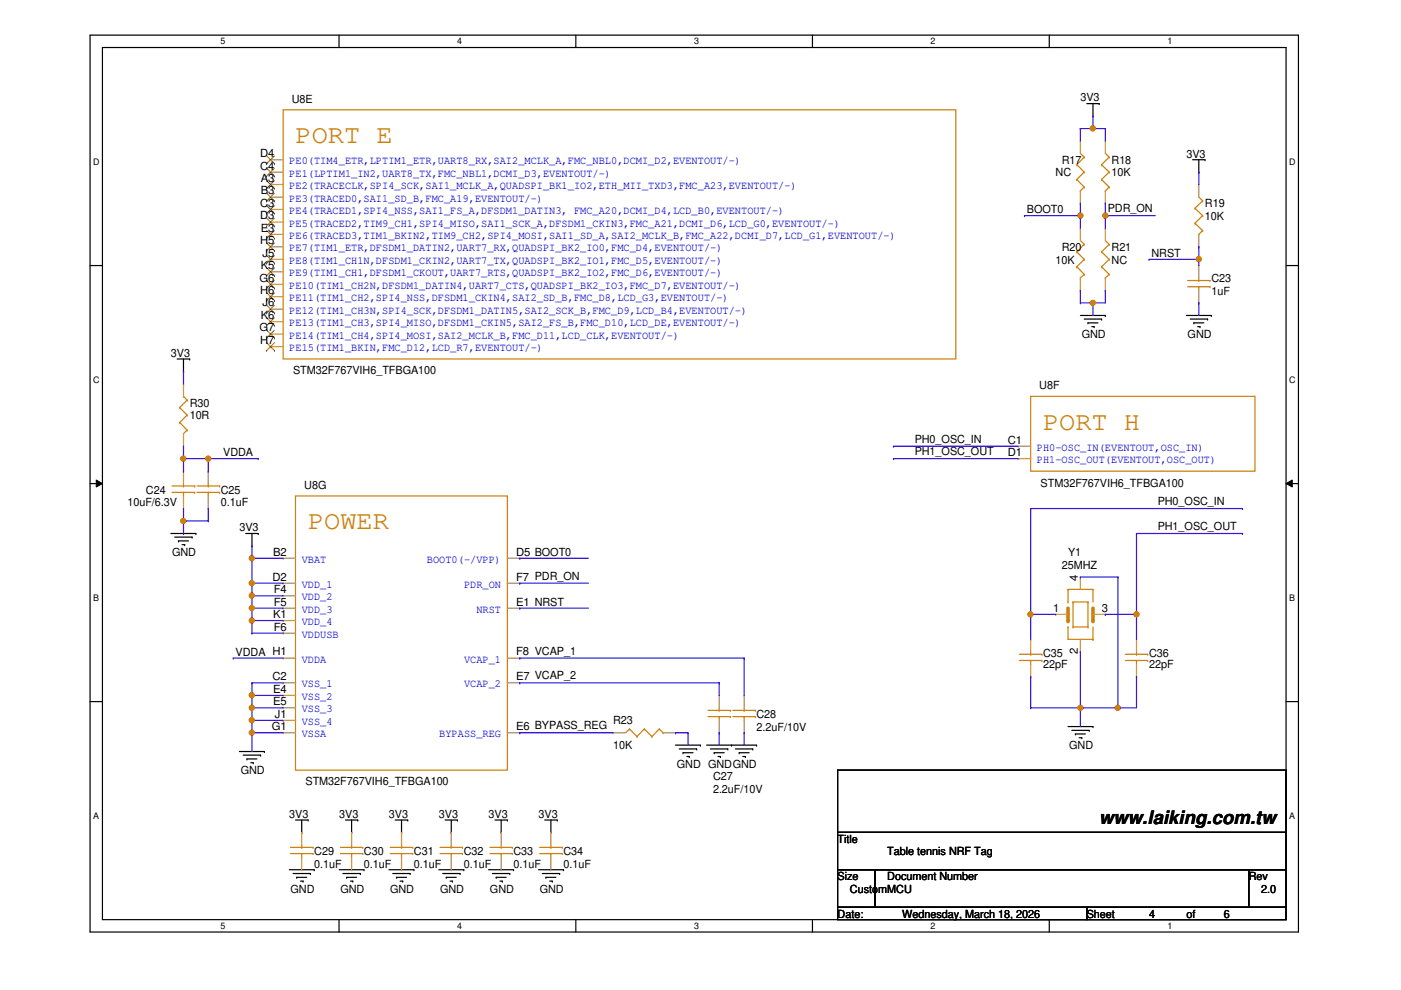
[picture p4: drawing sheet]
<svg xmlns="http://www.w3.org/2000/svg" width="297mm" height="210mm" viewBox="0 0 297 210" stroke-linecap="round" stroke-linejoin="round" font-family="sans-serif">
<path d="M19.1 7.5h256.2v190.1h-256.2zM21.7 10.1h251v184.9h-251z" fill="none" stroke="#000" stroke-width=".25"/>
<g fill="#fff">
<path d="M46.8 7.7h1v2.1h-1z"/>
<path d="M46.8 195.2h1v2.2h-1z"/>
</g>
<path d="M71.9 7.5v2.6M71.9 195v2.6" fill="none" stroke="#000" stroke-width=".25"/>
<g fill="#fff">
<path d="M96.9 7.7h1.1v2.1h-1.1z"/>
<path d="M96.9 195.2h1.1v2.2h-1.1z"/>
</g>
<path d="M122.1 7.5v2.6M122.1 195v2.6" fill="none" stroke="#000" stroke-width=".25"/>
<g fill="#fff">
<path d="M147.2 7.7h1v2.1h-1z"/>
<path d="M147.2 195.2h1v2.2h-1z"/>
</g>
<path d="M172.3 7.5v2.6M172.3 195v2.6" fill="none" stroke="#000" stroke-width=".25"/>
<g fill="#fff">
<path d="M197.3 7.7h1v2.1h-1z"/>
<path d="M197.3 195.2h1v2.2h-1z"/>
</g>
<path d="M222.5 7.5v2.6M222.5 195v2.6" fill="none" stroke="#000" stroke-width=".25"/>
<g fill="#fff">
<path d="M247.5 7.7h1v2.1h-1z"/>
<path d="M247.5 195.2h1v2.2h-1z"/>
<path d="M19.8 33.2h1.3v2.1h-1.3z"/>
<path d="M273.3 33.2h1.4v2.1h-1.4z"/>
<path d="M19.8 79.4h1.3v2.1h-1.3z"/>
<path d="M273.3 79.4h1.4v2.1h-1.4z"/>
</g>
<path d="M19.1 56.3h2.6M272.7 56.3h2.6" fill="none" stroke="#000" stroke-width=".25"/>
<g fill="#fff">
<path d="M19.8 125.6h1.2v2.2h-1.2z"/>
<path d="M273.3 125.6h1.3v2.2h-1.3z"/>
</g>
<path d="M19.1 102.5h2.6M272.7 102.5h2.6" fill="none" stroke="#000" stroke-width=".25"/>
<path d="M20.4 101.8l1.3 .7-1.3 .8zM272.7 102.5l1.3-.7v1.5z" fill="#000"/>
<path d="M20.4 101.8l1.3 .7-1.3 .8zM272.7 102.5l1.3-.7v1.5z" fill="none" stroke="#000" stroke-width=".21"/>
<g fill="#fff">
<path d="M19.8 171.9h1.2v2.1h-1.2z"/>
<path d="M273.3 171.9h1.3v2.1h-1.3z"/>
</g>
<g fill="none" stroke="#000" stroke-width=".25">
<path d="M230.4 22h2.6M231.7 24.6h.1M231.7 22v2.6M233 22h.1M252.9 33.9h2.6M254.2 36.5h.1M254.2 33.9v2.6M255.5 33.9h.1M37.5 76.1h2.7M38.9 78.7h.1M38.9 76.1v2.6M40.2 76.1h.1"/>
<path d="M229.1 66.9h5.3M229.9 67.6h3.7M230.7 68.5h.1M230.7 68.5h2.1M231.5 69.3h.5M232 69.3h.1M233.6 67.6h.1M234.4 66.9h.1M251.5 66.9h5.3M252.3 67.6h3.7M253.1 68.5h.1M253.1 68.5h2.1"/>
<path d="M253.9 69.3h.5M254.4 69.3h.1M256 67.6h.1M256.8 66.9h.1M36.2 113.1h5.3M37 113.9h3.7M37.8 114.7h.1M37.8 114.7h2.2M38.6 115.5h.6M39.2 115.5h.1M40.7 113.9h.1M41.5 113.1h.1"/>
<path d="M52.1 113.1h2.6M53.4 115.7h.1M53.4 113.1v2.6M54.7 113.1h.1M19.1 148.8h2.6M50.8 159.3h5.2M56 159.3h.1M143.2 158h5.3M144 158.8h3.7M144.8 159.6h.1M144.8 159.6h2.1M147.7 158.8h.1"/>
<path d="M148.5 158h.1M149.8 158h10.6M150.6 158.8h3.7M151.4 159.6h.1M151.4 159.6h2.1M154.3 158.8h.1M155.1 158h.1M155.9 158.8h3.7M156.7 159.6h.1M156.7 159.6h2.1M159.6 158.8h.1M160.4 158h.1"/>
<path d="M226.4 154.1h5.3M227.2 154.9h3.7M228 155.6h.1M228 155.6h2.1M228.8 156.4h.6M229.4 156.4h.1M230.9 154.9h.1M231.7 154.1h.1M272.7 148.8h2.6M51.6 160.1h3.6M52.4 160.9h.1M52.4 160.9h2.1"/>
<path d="M53.2 161.7h.5M53.7 161.7h.1M55.2 160.1h.1M62.7 173.9h2.6M64 176.5h.1M64 173.9v2.6M65.3 173.9h.1M73.2 173.9h2.7M74.5 176.5h.1M74.5 173.9v2.6M75.9 173.9h.1M83.8 173.9h2.6"/>
<path d="M85.1 176.5h.1M85.1 173.9v2.6M86.4 173.9h.1M94.4 173.9h2.6M95.7 176.5h.1M95.7 173.9v2.6M97 173.9h.1M104.9 173.9h2.7M106.3 176.5h.1M106.3 173.9v2.6M107.6 173.9h.1M115.5 173.9h2.7"/>
<path d="M116.8 176.5h.1M116.8 173.9v2.6M118.2 173.9h.1M145.6 160.4h.5M146.1 160.4h.1M152.2 160.4h.5M152.7 160.4h.1M157.5 160.4h.5M158 160.4h.1M177.6 163.3h95.1v13.2h-95.1zM177.6 176.5h95.1v7.9h-95.1zM61.3 184.4h5.3"/>
<path d="M62.1 185.2h3.7M62.9 186h.1M62.9 186h2.1M63.7 186.8h.6M64.3 186.8h.1M65.8 185.2h.1M66.6 184.4h.1M71.9 184.4h5.3M72.7 185.2h3.7M73.5 186h.1M73.5 186h2.1M74.3 186.8h.5"/>
<path d="M74.8 186.8h.1M76.4 185.2h.1M77.2 184.4h.1M82.5 184.4h5.3M83.3 185.2h3.7M84.1 186h.1M84.1 186h2.1M84.8 186.8h.6M85.4 186.8h.1M87 185.2h.1M87.8 184.4h.1M93 184.4h5.3"/>
<path d="M93.9 185.2h3.6M94.6 186h.1M94.6 186h2.1M95.4 186.8h.5M95.9 186.8h.1M97.5 185.2h.1M98.3 184.4h.1M103.6 184.4h5.3M104.4 185.2h3.7M105.2 186h.1M105.2 186h2.1M106 186.8h.5"/>
<path d="M106.5 186.8h.1M108.1 185.2h.1M108.9 184.4h.1M114.2 184.4h5.3M115 185.2h3.7M115.7 186h.1M115.7 186h2.2M116.5 186.8h.6M117.1 186.8h.1M118.7 185.2h.1M119.5 184.4h.1M177.6 184.4h7.9v8h-7.9z"/>
<path d="M177.6 192.4h52.8v2.6h-52.8zM185.5 184.4h79.3v8h-79.3zM230.4 192.4h42.3v2.6h-42.3zM264.8 184.4h7.9v8h-7.9z"/>
</g>
<g fill="none" stroke="#cc8006" stroke-width=".25">
<path d="M60 23.3h142.6v52.8h-142.6zM233.6 34.9h.1M233.6 38.1h.1M233.6 34.9l1.6 1.6M233.6 38.1l1.6 1.6M234.4 32.5l.8 .8M235.2 33.3h.1M235.2 36.5h.1M235.2 39.7h.1M235.2 33.3l-1.6 1.6M235.2 36.5l-1.6 1.6M235.2 39.7l-.8 .8"/>
<path d="M228.3 53.4h.1M228.3 56.6h.1M228.3 53.4l1.6 1.6M228.3 56.6l1.6 1.6M229.1 58.9h.1M229.1 51l.8 .8M229.9 51.8h.1M229.9 55h.1M229.9 58.2h.1M229.9 51.8l-1.6 1.6M229.9 55l-1.6 1.6M229.9 58.2l-.8 .7"/>
<path d="M234.4 40.5h.1M251.8 59.5h4.7M253.4 44.2h.1M253.4 47.3h.1M253.4 44.2l1.6 1.5M253.4 47.3l1.6 1.6M254.2 49.7h.1M254.2 59.5h.1M254.2 41.8l.8 .8M254.2 58.9v.6M255 42.6h.1M255 45.7h.1"/>
<path d="M255 48.9h.1M255 42.6l-1.6 1.6M255 45.7l-1.6 1.6M255 48.9l-.8 .8M256.5 59.5h.1M251.8 60.8h4.7M254.2 60.8h.1M254.2 60.8v.8M256.5 60.8h.1M38.1 89.6h.1M38.1 86.4h.1M38.1 89.6l1.6 1.6"/>
<path d="M38.1 86.4l1.6 1.6M38.9 84h.1M38.9 84l.8 .8M39.7 91.2h.1M39.7 88h.1M39.7 84.8h.1M39.7 91.2l-.8 .7M39.7 88l-1.6 1.6M39.7 84.8l-1.6 1.6M36.5 104.4h4.8M36.5 103h4.8M38.9 103h.1"/>
<path d="M38.9 104.4h.1M38.9 102.5v.5M38.9 104.4v.8M41.3 104.4h.1M41.3 103h.1M41.8 104.4h4.8M41.8 103h4.8M44.2 103h.1M44.2 104.4h.1M44.2 102.5v.5M44.2 104.4v.8M46.6 104.4h.1"/>
<path d="M46.6 103h.1M62.7 105.2h44.9v58.1h-44.9zM216.2 138.7h4.7M218.5 138.7h.1M218.5 138.2v.5M220.9 138.7h.1M155.4 151.9h4.7M155.4 150.6h4.7M157.8 150.6h.1M157.8 151.9h.1M157.8 150.1v.5M157.8 151.9v.8"/>
<path d="M160.1 151.9h.1M160.1 150.6h.1M216.2 140h4.7M218.5 140h.1M218.5 140v.8M220.9 140h.1M61.6 179.7h4.8M64 179.7h.1M64 179.2v.5M66.4 179.7h.1M72.2 179.7h4.7M74.5 179.7h.1"/>
<path d="M74.5 179.2v.5M76.9 179.7h.1M82.7 179.7h4.8M85.1 179.7h.1M85.1 179.2v.5M87.5 179.7h.1M103.9 179.7h4.7M106.3 179.7h.1M106.3 179.2v.5M108.6 179.7h.1M114.4 179.7h4.8M116.8 179.7h.1"/>
<path d="M116.8 179.2v.5M119.2 179.7h.1M61.6 181h4.8M64 181h.1M64 181v.8M66.4 181h.1M72.2 181h4.7M74.5 181h.1M74.5 181v.8M76.9 181h.1M82.7 181h4.8M85.1 181h.1"/>
<path d="M85.1 181v.8M87.5 181h.1M103.9 181h4.7M106.3 181h.1M106.3 181v.8M108.6 181h.1M114.4 181h4.8M116.8 181h.1M116.8 181v.8M119.2 181h.1"/>
</g>
<g fill="none" stroke="#a84" stroke-width=".25">
<path d="M57.4 33.9h.1M57.4 36.5h.1M57.4 39.1h.1M57.4 33.9h2.6M57.4 36.5h2.6M57.4 39.1h2.6M234.4 29.9h.1M234.4 29.9v2.6M254.2 39.1h.1M254.2 39.1v2.7M57.4 41.8h.1M57.4 44.4h.1"/>
<path d="M57.4 47.1h.1M57.4 49.7h.1M57.4 52.3h.1M57.4 55h.1M57.4 57.6h.1M57.4 41.8h2.6M57.4 44.4h2.6M57.4 47.1h2.6M57.4 49.7h2.6M57.4 52.3h2.6M57.4 55h2.6M57.4 57.6h2.6"/>
<path d="M229.1 48.4h.1M229.1 48.4v2.6M229.1 58.9v2.7M234.4 43.1h.1M234.4 40.5v2.6M254.2 52.3h.1M254.2 56.3h.1M254.2 49.7v2.6M254.2 56.3v2.6M57.4 60.3h.1M57.4 62.9h.1M57.4 65.5h.1"/>
<path d="M57.4 68.2h.1M57.4 70.8h.1M57.4 73.5h.1M57.4 60.3h2.6M57.4 62.9h2.6M57.4 65.5h2.6M57.4 68.2h2.6M57.4 70.8h2.6M57.4 73.5h2.6M229.1 61.6h.1M254.2 64.2h.1M254.2 61.6v2.6"/>
<path d="M38.9 99.9h.1M38.9 94.6h.1M38.9 81.4h.1M38.9 81.4v2.6M38.9 91.9v2.7M38.9 99.9v2.6M44.2 99.9h.1M44.2 99.9v2.6M38.9 107.8h.1M38.9 105.2v2.6M44.2 107.8h.1M44.2 105.2v2.6"/>
<path d="M60 118.4h.1M60 118.4h2.7M107.6 118.4h2.6M110.2 118.4h.1M60 123.7h.1M60 126.3h.1M60 128.9h.1M60 131.6h.1M60 139.5h.1M60 134.2h.1M60 123.7h2.7M60 128.9h2.7"/>
<path d="M60 139.5h2.7M60 126.3h2.7M60 131.6h2.7M60 134.2h2.7M107.6 123.7h2.6M107.6 128.9h2.6M107.6 139.5h2.6M110.2 123.7h.1M110.2 128.9h.1M110.2 139.5h.1M218.5 135.6h.1M218.5 135.6v2.6"/>
<path d="M60 144.8h.1M60 147.4h.1M60 150.1h.1M60 152.7h.1M60 155.4h.1M60 155.4h2.7M60 144.8h2.7M60 147.4h2.7M60 150.1h2.7M60 152.7h2.7M107.6 155.4h2.6M107.6 144.8h2.6"/>
<path d="M110.2 155.4h.1M110.2 144.8h.1M157.8 147.4h.1M157.8 155.4h.1M157.8 147.4v2.7M157.8 152.7v2.7M218.5 143.5h.1M218.5 140.8v2.7M64 176.5h.1M64 176.5v2.7M74.5 176.5h.1M74.5 176.5v2.7"/>
<path d="M85.1 176.5h.1M85.1 176.5v2.7M106.3 176.5h.1M106.3 176.5v2.7M116.8 176.5h.1M116.8 176.5v2.7M64 184.4h.1M64 181.8v2.6M74.5 184.4h.1M74.5 181.8v2.6M85.1 184.4h.1M85.1 181.8v2.6"/>
<path d="M106.3 184.4h.1M106.3 181.8v2.6M116.8 184.4h.1M116.8 181.8v2.6"/>
</g>
<g fill="none" stroke="#804000" stroke-width=".21">
<path d="M56.5 34.7h.1M56.5 37.3h.1M56.5 40h.1M56.6 33.1l1.6 1.6M56.6 35.7l1.6 1.6M56.6 38.3l1.6 1.7M58.2 33.1l-1.7 1.6M58.2 35.7l-1.7 1.6M58.2 38.3l-1.7 1.7M58.2 34.7h.1M58.2 37.3h.1M58.2 40h.1"/>
<path d="M56.5 42.6h.1M56.5 45.3h.1M56.5 47.9h.1M56.5 50.5h.1M56.5 53.2h.1M56.5 55.8h.1M56.5 58.5h.1M56.6 41l1.6 1.6M56.6 43.6l1.6 1.7M56.6 46.3l1.6 1.6M56.6 48.9l1.6 1.6M56.6 51.5l1.6 1.7"/>
<path d="M56.6 54.2l1.6 1.6M56.6 56.8l1.6 1.7M56.6 59.5l1.6 1.6M58.2 41l-1.7 1.6M58.2 43.6l-1.7 1.7M58.2 46.3l-1.7 1.6M58.2 48.9l-1.7 1.6M58.2 51.5l-1.7 1.7M58.2 54.2l-1.7 1.6M58.2 56.8l-1.7 1.7M58.2 59.5l-1.7 1.6M58.2 42.6h.1"/>
<path d="M58.2 45.3h.1M58.2 47.9h.1M58.2 50.5h.1M58.2 53.2h.1M58.2 55.8h.1M58.2 58.5h.1M56.5 61.1h.1M56.5 63.8h.1M56.5 66.4h.1M56.5 69h.1M56.5 71.7h.1M56.5 74.3h.1"/>
<path d="M56.6 62.1l1.6 1.7M56.6 64.7l1.6 1.7M56.6 67.4l1.6 1.6M56.6 70l1.6 1.7M56.6 72.7l1.6 1.6M58.2 62.1l-1.7 1.7M58.2 64.7l-1.7 1.7M58.2 67.4l-1.7 1.6M58.2 70l-1.7 1.7M58.2 72.7l-1.7 1.6M58.2 61.1h.1M58.2 63.8h.1"/>
<path d="M58.2 66.4h.1M58.2 69h.1M58.2 71.7h.1M58.2 74.3h.1"/>
</g>
<path d="M226.4 128.9v2.7" fill="none" stroke="#cc8006" stroke-width=".76"/>
<circle cx="226.4" cy="131.6" r=".38" fill="#cc8006"/>
<path d="M227.5 132.9h.1M227.5 127.6h.1M227.5 127.6v5.3M227.5 132.9h3.2M227.5 127.6h3.2M230.7 132.9h.1M230.7 127.6h.1M230.7 127.6v5.3" fill="none" stroke="#cc8006" stroke-width=".25"/>
<path d="M231.7 128.9v2.7" fill="none" stroke="#cc8006" stroke-width=".76"/>
<circle cx="231.7" cy="131.6" r=".38" fill="#cc8006"/>
<g fill="none" stroke="#cc8006" stroke-width=".25">
<path d="M228.3 34.9h.1M228.3 38.1h.1M228.3 34.9l1.6 1.6M228.3 38.1l1.6 1.6M229.1 32.5l.8 .8M229.9 33.3h.1M229.9 36.5h.1M229.9 39.7h.1M229.9 33.3l-1.6 1.6M229.9 36.5l-1.6 1.6M229.9 39.7l-.8 .8M229.1 40.5h.1"/>
<path d="M233.6 53.4h.1M233.6 56.6h.1M233.6 53.4l1.6 1.6M233.6 56.6l1.6 1.6M234.4 58.9h.1M234.4 51l.8 .8M235.2 51.8h.1M235.2 55h.1M235.2 58.2h.1M235.2 51.8l-1.6 1.6M235.2 55l-1.6 1.6M235.2 58.2l-.8 .7"/>
<path d="M218.5 84h47.6v15.9h-47.6zM226.4 132.9h.1M226.4 125h.1M226.4 127.6h.1M226.4 125v2.6M226.4 132.9v2.7h5.3M226.4 125h5.3M231.7 135.6h.1M231.7 125h.1M231.7 125v2.6M231.7 132.9v2.7M238.6 138.7h4.7"/>
<path d="M241 138.7h.1M241 138.2v.5M243.3 138.7h.1M133.5 154.6h.1M133.5 154.6l-.8 .8M133.5 154.6l1.5 1.6M135 156.2h.1M136.6 154.6h.1M136.6 154.6l-1.6 1.6M136.6 154.6l1.6 1.6M138.2 156.2h.1M139.8 154.6h.1"/>
<path d="M139.8 154.6l-1.6 1.6M139.8 154.6l.8 .8M140.6 155.4h.1M150.1 151.9h4.8M150.1 150.6h4.8M152.5 150.6h.1M152.5 151.9h.1M152.5 150.1v.5M152.5 151.9v.8M154.9 151.9h.1M154.9 150.6h.1M238.6 140h4.7"/>
<path d="M241 140h.1M241 140v.8M243.3 140h.1M93.3 179.7h4.7M95.7 179.7h.1M95.7 179.2v.5M98 179.7h.1M93.3 181h4.7M95.7 181h.1M95.7 181v.8M98 181h.1"/>
</g>
<g fill="none" stroke="#a84" stroke-width=".25">
<path d="M229.1 29.9h.1M229.1 29.9v2.6M229.1 43.1h.1M229.1 40.5v2.6M234.4 48.4h.1M234.4 48.4v2.6M234.4 58.9v2.7M234.4 61.6h.1M215.9 94.6h.1M215.9 97.2h.1M215.9 94.6h2.6M215.9 97.2h2.6"/>
<path d="M223.8 130.3h.1M223.8 130.3h2.6M229.1 122.3h.1M229.1 138.2h.1M229.1 122.3v2.7M229.1 135.6v2.6M231.7 130.3h2.7M234.4 130.3h.1M241 135.6h.1M241 135.6v2.6M130 155.4h.1M130 155.4h2.7"/>
<path d="M140.6 155.4h2.6M143.2 155.4h.1M152.5 147.4h.1M152.5 155.4h.1M152.5 147.4v2.7M152.5 152.7v2.7M241 143.5h.1M241 140.8v2.7M95.7 176.5h.1M95.7 176.5v2.7M95.7 184.4h.1M95.7 181.8v2.6"/>
</g>
<path d="M189.4 94.6h.1M189.4 94.6h26.5M53.4 118.4h.1M53.4 118.4h6.6" fill="none" stroke="#4200ff" stroke-width=".25"/>
<circle cx="53.4" cy="118.4" r=".51" fill="#f00"/>
<circle cx="53.4" cy="118.4" r=".51" fill="none" stroke="#f00" stroke-width=".25"/>
<path d="M53.4 115.7h.1M53.4 118.4h.1M53.4 115.7v8M53.4 131.6h.1M53.4 131.6h6.6" fill="none" stroke="#4200ff" stroke-width=".25"/>
<circle cx="53.4" cy="131.6" r=".51" fill="#f00"/>
<circle cx="53.4" cy="131.6" r=".51" fill="none" stroke="#f00" stroke-width=".25"/>
<path d="M53.4 128.9h.1M53.4 126.3h.1M53.4 128.9h6.6M53.4 126.3v5.3M53.4 126.3h6.6" fill="none" stroke="#4200ff" stroke-width=".25"/>
<circle cx="53.4" cy="128.9" r=".5" fill="#f00"/>
<circle cx="53.4" cy="128.9" r=".5" fill="none" stroke="#f00" stroke-width=".25"/>
<circle cx="53.4" cy="126.3" r=".51" fill="#f00"/>
<circle cx="53.4" cy="126.3" r=".51" fill="none" stroke="#f00" stroke-width=".25"/>
<path d="M53.4 123.7h.1M53.4 123.7h6.6" fill="none" stroke="#4200ff" stroke-width=".25"/>
<circle cx="53.4" cy="123.7" r=".51" fill="#f00"/>
<circle cx="53.4" cy="123.7" r=".51" fill="none" stroke="#f00" stroke-width=".25"/>
<path d="M53.4 123.7h.1M53.4 123.7v2.6M53.4 155.4h.1M53.4 155.4h6.6" fill="none" stroke="#4200ff" stroke-width=".25"/>
<circle cx="53.4" cy="155.3" r=".5" fill="#f00"/>
<circle cx="53.4" cy="155.3" r=".5" fill="none" stroke="#f00" stroke-width=".25"/>
<path d="M53.4 155.4h.1M53.4 152.7h.1M53.4 150.1h.1M53.4 150.1v9.2M53.4 152.7h6.6M53.4 150.1h6.6" fill="none" stroke="#4200ff" stroke-width=".25"/>
<circle cx="53.4" cy="152.7" r=".51" fill="#f00"/>
<circle cx="53.4" cy="152.7" r=".51" fill="none" stroke="#f00" stroke-width=".25"/>
<circle cx="53.4" cy="150.1" r=".51" fill="#f00"/>
<circle cx="53.4" cy="150.1" r=".51" fill="none" stroke="#f00" stroke-width=".25"/>
<path d="M53.4 147.4h.1M53.4 147.4h6.6" fill="none" stroke="#4200ff" stroke-width=".25"/>
<circle cx="53.4" cy="147.4" r=".51" fill="#f00"/>
<circle cx="53.4" cy="147.4" r=".51" fill="none" stroke="#f00" stroke-width=".25"/>
<g fill="none" stroke="#4200ff" stroke-width=".25">
<path d="M254.2 36.5h.1M254.2 36.5v2.6M243.6 55h.1M254.2 52.3h.1M254.2 52.3v2.7h-10.6M254.2 64.2h.1M254.2 64.2v2.7M110.2 118.4h.1M110.2 118.4h14.6M110.2 139.5h.1M110.2 128.9h.1M110.2 123.7h.1"/>
<path d="M110.2 139.5h47.6M110.2 128.9h14.6M110.2 123.7h14.6M157.8 139.5h.1M157.8 139.5v7.9M53.4 147.4h.1M53.4 144.8h.1M53.4 144.8v5.3M53.4 144.8h6.6M110.2 155.4h.1M110.2 144.8h.1M110.2 144.8h42.3"/>
<path d="M110.2 155.4h19.8M143.2 155.4h.1M143.2 155.4h2.7M145.9 155.4h.1M145.9 155.4v2.6M152.5 144.8h.1M152.5 155.4h.1M152.5 144.8v2.6M152.5 155.4v2.6M157.8 155.4h.1M157.8 155.4v2.6"/>
</g>
<circle cx="254.2" cy="54.9" r=".51" fill="#f00"/>
<circle cx="254.2" cy="54.9" r=".51" fill="none" stroke="#f00" stroke-width=".25"/>
<g fill="none" stroke="#4200ff" stroke-width=".25">
<path d="M229.1 27.3h.1M229.1 27.3v2.6M229.1 27.3h5.3M231.7 27.3h.1M231.7 24.6h.1M231.7 24.6v2.7M234.4 27.3h.1M234.4 27.3v2.6M229.1 43.1h.1M229.1 43.1v2.6M234.4 43.1h.1M234.4 43.1v2.6"/>
<path d="M254.2 55h.1M254.2 55v1.3"/>
</g>
<circle cx="231.7" cy="27.2" r=".51" fill="#f00"/>
<circle cx="231.7" cy="27.2" r=".51" fill="none" stroke="#f00" stroke-width=".25"/>
<path d="M229.1 61.6h.1M229.1 64.2h.1M229.1 61.6v2.6M231.7 64.2h.1M231.7 64.2v2.7M234.4 61.6h.1M234.4 61.6v2.6h-5.3" fill="none" stroke="#4200ff" stroke-width=".25"/>
<circle cx="231.7" cy="64.2" r=".51" fill="#f00"/>
<circle cx="231.7" cy="64.2" r=".51" fill="none" stroke="#f00" stroke-width=".25"/>
<path d="M234.4 45.7h.1M234.4 45.7h10.5" fill="none" stroke="#4200ff" stroke-width=".25"/>
<circle cx="234.4" cy="45.7" r=".51" fill="#f00"/>
<circle cx="234.4" cy="45.7" r=".51" fill="none" stroke="#f00" stroke-width=".25"/>
<path d="M217.2 45.7h.1M217.2 45.7h11.9M234.4 45.7h.1M234.4 45.7v2.7" fill="none" stroke="#4200ff" stroke-width=".25"/>
<circle cx="229.1" cy="45.7" r=".51" fill="#f00"/>
<circle cx="229.1" cy="45.7" r=".51" fill="none" stroke="#f00" stroke-width=".25"/>
<path d="M229.1 45.7h.1M229.1 45.7v2.7M38.9 97.2h.1M38.9 94.6v2.6M53.4 134.2h.1M53.4 131.6h.1M53.4 134.2h6.6M53.4 131.6v2.6" fill="none" stroke="#4200ff" stroke-width=".25"/>
<circle cx="38.9" cy="97.2" r=".51" fill="#f00"/>
<circle cx="38.9" cy="97.2" r=".51" fill="none" stroke="#f00" stroke-width=".25"/>
<path d="M38.9 99.9h.1M44.2 97.2h.1M44.2 99.9h.1M44.2 97.2h-5.3v2.7M44.2 97.2v2.7M38.9 110.4h.1M38.9 107.8v2.6M38.9 110.4h5.3M44.2 110.4h.1M44.2 107.8v2.6" fill="none" stroke="#4200ff" stroke-width=".25"/>
<circle cx="38.9" cy="110.4" r=".51" fill="#f00"/>
<circle cx="38.9" cy="110.4" r=".51" fill="none" stroke="#f00" stroke-width=".25"/>
<path d="M44.2 97.2h10.5M54.7 97.2h.1M38.9 113.1h.1M38.9 110.4v2.7" fill="none" stroke="#4200ff" stroke-width=".25"/>
<circle cx="44.2" cy="97.2" r=".51" fill="#f00"/>
<circle cx="44.2" cy="97.2" r=".51" fill="none" stroke="#f00" stroke-width=".25"/>
<g fill="none" stroke="#4200ff" stroke-width=".25">
<path d="M38.9 78.7h.1M38.9 78.7v2.7M49.4 139.5h.1M49.4 139.5h10.6M218.5 130.3h.1M218.5 130.3v5.3M218.5 130.3h5.3M241 130.3h.1M241 130.3v5.3M218.5 150.1h.1M218.5 143.5h.1M218.5 143.5v6.6"/>
<path d="M218.5 150.1h10.6M229.1 150.1h.1M229.1 150.1v4M241 143.5h.1M241 143.5v6.6"/>
</g>
<circle cx="229.1" cy="150.1" r=".51" fill="#f00"/>
<circle cx="229.1" cy="150.1" r=".51" fill="none" stroke="#f00" stroke-width=".25"/>
<path d="M229.1 138.2h.1M229.1 122.3h.1M229.1 138.2v11.9M229.1 122.3h7.9M234.4 130.3h.1M234.4 130.3h6.6M237 122.3h.1M237 122.3v27.8h-7.9M229.1 150.1h.1" fill="none" stroke="#4200ff" stroke-width=".25"/>
<circle cx="237" cy="150.1" r=".51" fill="#f00"/>
<circle cx="237" cy="150.1" r=".51" fill="none" stroke="#f00" stroke-width=".25"/>
<path d="M218.5 107.8h.1M218.5 107.8v22.5M237 150.1h.1M237 150.1h4" fill="none" stroke="#4200ff" stroke-width=".25"/>
<circle cx="218.5" cy="130.3" r=".51" fill="#f00"/>
<circle cx="218.5" cy="130.3" r=".51" fill="none" stroke="#f00" stroke-width=".25"/>
<path d="M218.5 107.8h44.9M241 113.1h.1M241 113.1v17.2M263.4 107.8h.1" fill="none" stroke="#4200ff" stroke-width=".25"/>
<circle cx="241" cy="130.3" r=".51" fill="#f00"/>
<circle cx="241" cy="130.3" r=".51" fill="none" stroke="#f00" stroke-width=".25"/>
<path d="M189.4 97.2h.1M189.4 97.2h26.5M241 113.1h22.4M263.4 113.1h.1" fill="none" stroke="#4200ff" stroke-width=".25"/>
<circle cx="53.4" cy="118.4" r=".51" fill="#f00"/>
<circle cx="53.4" cy="118.4" r=".51" fill="none" stroke="#f00" stroke-width=".25"/>
<circle cx="53.4" cy="131.6" r=".51" fill="#f00"/>
<circle cx="53.4" cy="131.6" r=".51" fill="none" stroke="#f00" stroke-width=".25"/>
<circle cx="53.4" cy="128.9" r=".5" fill="#f00"/>
<circle cx="53.4" cy="128.9" r=".5" fill="none" stroke="#f00" stroke-width=".25"/>
<circle cx="53.4" cy="126.3" r=".51" fill="#f00"/>
<circle cx="53.4" cy="126.3" r=".51" fill="none" stroke="#f00" stroke-width=".25"/>
<circle cx="53.4" cy="123.7" r=".51" fill="#f00"/>
<circle cx="53.4" cy="123.7" r=".51" fill="none" stroke="#f00" stroke-width=".25"/>
<circle cx="53.4" cy="155.3" r=".5" fill="#f00"/>
<circle cx="53.4" cy="155.3" r=".5" fill="none" stroke="#f00" stroke-width=".25"/>
<circle cx="53.4" cy="152.7" r=".51" fill="#f00"/>
<circle cx="53.4" cy="152.7" r=".51" fill="none" stroke="#f00" stroke-width=".25"/>
<circle cx="53.4" cy="150.1" r=".51" fill="#f00"/>
<circle cx="53.4" cy="150.1" r=".51" fill="none" stroke="#f00" stroke-width=".25"/>
<circle cx="53.4" cy="147.4" r=".51" fill="#f00"/>
<circle cx="53.4" cy="147.4" r=".51" fill="none" stroke="#f00" stroke-width=".25"/>
<circle cx="254.2" cy="54.9" r=".51" fill="#f00"/>
<circle cx="254.2" cy="54.9" r=".51" fill="none" stroke="#f00" stroke-width=".25"/>
<circle cx="231.7" cy="27.2" r=".51" fill="#f00"/>
<circle cx="231.7" cy="27.2" r=".51" fill="none" stroke="#f00" stroke-width=".25"/>
<circle cx="231.7" cy="64.2" r=".51" fill="#f00"/>
<circle cx="231.7" cy="64.2" r=".51" fill="none" stroke="#f00" stroke-width=".25"/>
<circle cx="234.4" cy="45.7" r=".51" fill="#f00"/>
<circle cx="234.4" cy="45.7" r=".51" fill="none" stroke="#f00" stroke-width=".25"/>
<circle cx="229.1" cy="45.7" r=".51" fill="#f00"/>
<circle cx="229.1" cy="45.7" r=".51" fill="none" stroke="#f00" stroke-width=".25"/>
<circle cx="38.9" cy="97.2" r=".51" fill="#f00"/>
<circle cx="38.9" cy="97.2" r=".51" fill="none" stroke="#f00" stroke-width=".25"/>
<circle cx="38.9" cy="110.4" r=".51" fill="#f00"/>
<circle cx="38.9" cy="110.4" r=".51" fill="none" stroke="#f00" stroke-width=".25"/>
<circle cx="44.2" cy="97.2" r=".51" fill="#f00"/>
<circle cx="44.2" cy="97.2" r=".51" fill="none" stroke="#f00" stroke-width=".25"/>
<circle cx="229.1" cy="150.1" r=".51" fill="#f00"/>
<circle cx="229.1" cy="150.1" r=".51" fill="none" stroke="#f00" stroke-width=".25"/>
<circle cx="237" cy="150.1" r=".51" fill="#f00"/>
<circle cx="237" cy="150.1" r=".51" fill="none" stroke="#f00" stroke-width=".25"/>
<circle cx="218.5" cy="130.3" r=".51" fill="#f00"/>
<circle cx="218.5" cy="130.3" r=".51" fill="none" stroke="#f00" stroke-width=".25"/>
<circle cx="241" cy="130.3" r=".51" fill="#f00"/>
<circle cx="241" cy="130.3" r=".51" fill="none" stroke="#f00" stroke-width=".25"/>
<g font-size="5.5" fill="#cc8006">
<text x="62.7" y="30.3">PORT E</text>
<text x="221.1" y="91.1">PORT H</text>
<text x="65.3" y="112.2">POWER</text>
</g>
<text font-size="3.9" x="233" y="174.8">www.laiking.com.tw</text>
<g font-size="2.4">
<text x="61.8" y="21.8">U8E</text>
<text x="229.1" y="21.5">3V3</text>
<text x="55.2" y="33.3">D4</text>
<text x="55.2" y="35.9">C4</text>
<text x="225.1" y="34.7">R17</text>
<text x="235.7" y="34.7">R18</text>
<text x="251.5" y="33.4">3V3</text>
<text x="55.3" y="38.6">A3</text>
<text x="55.3" y="41.2">B3</text>
<text x="223.8" y="37.4">NC</text>
<text x="235.7" y="37.4">10K</text>
<text x="55.2" y="43.9">C3</text>
<text x="55.2" y="46.5">D3</text>
<text x="217.7" y="45.2">BOOT0</text>
<text x="234.9" y="45">PDR_ON</text>
<text x="255.5" y="44">R19</text>
<text x="255.5" y="46.6">10K</text>
<text x="55.2" y="51.8">H5</text>
<text x="55.3" y="49.1">E3</text>
<text x="225.1" y="53.2">R20</text>
<text x="235.7" y="53.2">R21</text>
<text x="55" y="59.7">G6</text>
<text x="55.3" y="57.1">K5</text>
<text x="55.7" y="54.4">J5</text>
<text x="223.8" y="55.9">10K</text>
<text x="235.7" y="55.9">NC</text>
<text x="244.1" y="54.5">NRST</text>
<text x="256.8" y="59.8">C23</text>
<text x="55.2" y="62.4">H6</text>
<text x="55.7" y="65">J6</text>
<text x="256.8" y="62.5">1uF</text>
<text x="55" y="70.3">G7</text>
<text x="55.3" y="67.6">K6</text>
<text x="229.4" y="71.7">GND</text>
<text x="251.8" y="71.7">GND</text>
<text x="36.2" y="75.7">3V3</text>
<text x="55.2" y="72.9">H7</text>
<text x="62.1" y="79.4">STM32F767VIH6_TFBGA100</text>
<text x="220.3" y="82.5">U8F</text>
<text x="40.2" y="86.2">R30</text>
<text x="40.2" y="88.9">10R</text>
<text x="193.9" y="93.9">PH0_OSC_IN</text>
<text x="213.7" y="94.1">C1</text>
<text x="47.3" y="96.7">VDDA</text>
<text x="193.9" y="96.5">PH1_OSC_OUT</text>
<text x="213.7" y="96.7">D1</text>
<text x="27" y="107.4">10uF/6.3V</text>
<text x="30.9" y="104.7">C24</text>
<text x="46.8" y="104.7">C25</text>
<text x="46.8" y="107.4">0.1uF</text>
<text x="64.5" y="103.7">U8G</text>
<text x="220.6" y="103.2">STM32F767VIH6_TFBGA100</text>
<text x="245.4" y="107.1">PH0_OSC_IN</text>
<text x="50.8" y="112.6">3V3</text>
<text x="245.4" y="112.4">PH1_OSC_OUT</text>
<text x="36.5" y="117.9">GND</text>
<text x="57.9" y="117.8">B2</text>
<text x="109.4" y="117.8">D5 BOOT0</text>
<text x="226.4" y="117.9">Y1</text>
<text x="57.8" y="123.1">D2</text>
<text x="58" y="125.8">F4</text>
<text x="109.4" y="123.1">F7 PDR_ON</text>
<text x="225.1" y="120.6">25MHZ</text>
<text x="228.5" y="123.1" transform="rotate(-90 228.5 123.1)">4</text>
<text x="57.9" y="131">K1</text>
<text x="58" y="128.4">F5</text>
<text x="109.4" y="128.4">E1 NRST</text>
<text x="223.3" y="129.7">1</text>
<text x="233.6" y="129.7">3</text>
<text x="58" y="133.7">F6</text>
<text x="50" y="139">VDDA H1</text>
<text x="109.4" y="139">F8 VCAP_1</text>
<text x="221.1" y="139.3">C35</text>
<text x="221.1" y="141.7">22pF</text>
<text x="228.5" y="138.8" transform="rotate(-90 228.5 138.8)">2</text>
<text x="243.6" y="139.3">C36</text>
<text x="243.6" y="141.7">22pF</text>
<text x="57.8" y="144.2">C2</text>
<text x="57.9" y="146.9">E4</text>
<text x="57.9" y="149.5">E5</text>
<text x="109.4" y="144.2">E7 VCAP_2</text>
<text x="57.6" y="154.8">G1</text>
<text x="58.3" y="152.2">J1</text>
<text x="109.4" y="154.8">E6 BYPASS_REG</text>
<text x="130" y="153.6">R23</text>
<text x="160.4" y="152.3">C28</text>
<text x="160.4" y="154.9">2.2uF/10V</text>
<text x="130" y="158.9">10K</text>
<text x="226.7" y="158.9">GND</text>
<text x="51.1" y="164.2">GND</text>
<text x="64.8" y="166.5">STM32F767VIH6_TFBGA100</text>
<text x="143.5" y="162.9">GND GNDGND</text>
<text x="151.2" y="165.5">C27</text>
<text x="61.3" y="173.4">3V3</text>
<text x="71.9" y="173.4">3V3</text>
<text x="82.5" y="173.4">3V3</text>
<text x="93" y="173.4">3V3</text>
<text x="103.6" y="173.4">3V3</text>
<text x="114.2" y="173.4">3V3</text>
<text x="151.2" y="168.1">2.2uF/10V</text>
<text x="177.6" y="178.7">Title</text>
<text x="66.6" y="181.4">C29</text>
<text x="66.6" y="184">0.1uF</text>
<text x="77.2" y="181.4">C30</text>
<text x="77.2" y="184">0.1uF</text>
<text x="87.8" y="181.4">C31</text>
<text x="87.8" y="184">0.1uF</text>
<text x="98.3" y="181.4">C32</text>
<text x="98.3" y="184">0.1uF</text>
<text x="108.9" y="181.4">C33</text>
<text x="108.9" y="184">0.1uF</text>
<text x="119.5" y="181.4">C34</text>
<text x="119.5" y="184">0.1uF</text>
<text x="188.1" y="181.4">Table tennis NRF Tag</text>
<text x="61.6" y="189.3">GND</text>
<text x="72.2" y="189.3">GND</text>
<text x="82.7" y="189.3">GND</text>
<text x="93.3" y="189.3">GND</text>
<text x="103.9" y="189.3">GND</text>
<text x="114.4" y="189.3">GND</text>
<text x="177.6" y="186.6">Size</text>
<text x="180.2" y="189.3">CustomMCU</text>
<text x="188.1" y="186.6">Document Number</text>
<text x="264.8" y="186.6">Rev</text>
<text x="267.4" y="189.3">2.0</text>
<text x="177.6" y="194.6">Date:</text>
<text x="191.3" y="194.6">Wednesday, March 18, 2026</text>
<text x="230.4" y="194.6">Sheet</text>
<text x="243.6" y="194.6">4</text>
<text x="251.5" y="194.6">of</text>
<text x="259.5" y="194.6">6</text>
</g>
<g font-size="2.4" fill="#00c">
<text x="61.3" y="34.8">PE0(TIM4_ETR,LPTIM1_ETR,UART8_RX,SAI2_MCLK_A,FMC_NBL0,DCMI_D2,EVENTOUT/-)</text>
<text x="61.3" y="37.5">PE1(LPTIM1_IN2,UART8_TX,FMC_NBL1,DCMI_D3,EVENTOUT/-)</text>
<text x="61.3" y="40.1">PE2(TRACECLK,SPI4_SCK,SAI1_MCLK_A,QUADSPI_BK1_IO2,ETH_MII_TXD3,FMC_A23,EVENTOUT/-)</text>
<text x="61.3" y="42.8">PE3(TRACED0,SAI1_SD_B,FMC_A19,EVENTOUT/-)</text>
<text x="61.3" y="45.4">PE4(TRACED1,SPI4_NSS,SAI1_FS_A,DFSDM1_DATIN3, FMC_A20,DCMI_D4,LCD_B0,EVENTOUT/-)</text>
<text x="61.3" y="48">PE5(TRACED2,TIM9_CH1,SPI4_MISO,SAI1_SCK_A,DFSDM1_CKIN3,FMC_A21,DCMI_D6,LCD_G0,EVENTOUT/-)</text>
<text x="61.3" y="50.7">PE6(TRACED3,TIM1_BKIN2,TIM9_CH2,SPI4_MOSI,SAI1_SD_A,SAI2_MCLK_B,FMC_A22,DCMI_D7,LCD_G1,EVENTOUT/-)</text>
<text x="61.3" y="53.3">PE7(TIM1_ETR,DFSDM1_DATIN2,UART7_RX,QUADSPI_BK2_IO0,FMC_D4,EVENTOUT/-)</text>
<text x="61.3" y="56">PE8(TIM1_CH1N,DFSDM1_CKIN2,UART7_TX,QUADSPI_BK2_IO1,FMC_D5,EVENTOUT/-)</text>
<text x="61.3" y="58.6">PE9(TIM1_CH1,DFSDM1_CKOUT,UART7_RTS,QUADSPI_BK2_IO2,FMC_D6,EVENTOUT/-)</text>
<text x="61.3" y="61.3">PE10(TIM1_CH2N,DFSDM1_DATIN4,UART7_CTS,QUADSPI_BK2_IO3,FMC_D7,EVENTOUT/-)</text>
<text x="61.3" y="63.9">PE11(TIM1_CH2,SPI4_NSS,DFSDM1_CKIN4,SAI2_SD_B,FMC_D8,LCD_G3,EVENTOUT/-)</text>
<text x="61.3" y="66.5">PE12(TIM1_CH3N,SPI4_SCK,DFSDM1_DATIN5,SAI2_SCK_B,FMC_D9,LCD_B4,EVENTOUT/-)</text>
<text x="61.3" y="69.2">PE13(TIM1_CH3,SPI4_MISO,DFSDM1_CKIN5,SAI2_FS_B,FMC_D10,LCD_DE,EVENTOUT/-)</text>
<text x="61.3" y="71.8">PE14(TIM1_CH4,SPI4_MOSI,SAI2_MCLK_B,FMC_D11,LCD_CLK,EVENTOUT/-)</text>
<text x="61.3" y="74.5">PE15(TIM1_BKIN,FMC_D12,LCD_R7,EVENTOUT/-)</text>
<text x="219.8" y="95.6">PH0-OSC_IN(EVENTOUT,OSC_IN)</text>
<text x="219.8" y="98.2">PH1-OSC_OUT(EVENTOUT,OSC_OUT)</text>
<text x="64" y="119.3">VBAT</text>
<text x="90.5" y="119.3">BOOT0(-/VPP)</text>
<text x="64" y="124.6">VDD_1</text>
<text x="98.4" y="124.6">PDR_ON</text>
<text x="64" y="127.3">VDD_2</text>
<text x="64" y="129.9">VDD_3</text>
<text x="101" y="129.9">NRST</text>
<text x="64" y="132.5">VDD_4</text>
<text x="64" y="135.2">VDDUSB</text>
<text x="64" y="140.5">VDDA</text>
<text x="98.4" y="140.5">VCAP_1</text>
<text x="64" y="145.8">VSS_1</text>
<text x="64" y="148.4">VSS_2</text>
<text x="98.4" y="145.8">VCAP_2</text>
<text x="64" y="151">VSS_3</text>
<text x="64" y="153.7">VSS_4</text>
<text x="64" y="156.3">VSSA</text>
<text x="93.1" y="156.3">BYPASS_REG</text>
</g>
<g font-size="1.9">
<text x="46.8" y="9.4">5</text>
<text x="96.9" y="9.4">4</text>
<text x="147.2" y="9.4">3</text>
<text x="197.3" y="9.4">2</text>
<text x="247.5" y="9.4">1</text>
<text x="19.8" y="34.9">D</text>
<text x="273.3" y="34.9">D</text>
<text x="19.8" y="81.1">C</text>
<text x="273.3" y="81.1">C</text>
<text x="19.8" y="127.3">B</text>
<text x="273.3" y="127.3">B</text>
<text x="19.8" y="173.6">A</text>
<text x="273.3" y="173.6">A</text>
<text x="46.8" y="196.9">5</text>
<text x="96.9" y="196.9">4</text>
<text x="147.2" y="196.9">3</text>
<text x="197.3" y="196.9">2</text>
<text x="247.5" y="196.9">1</text>
</g>
</svg>
